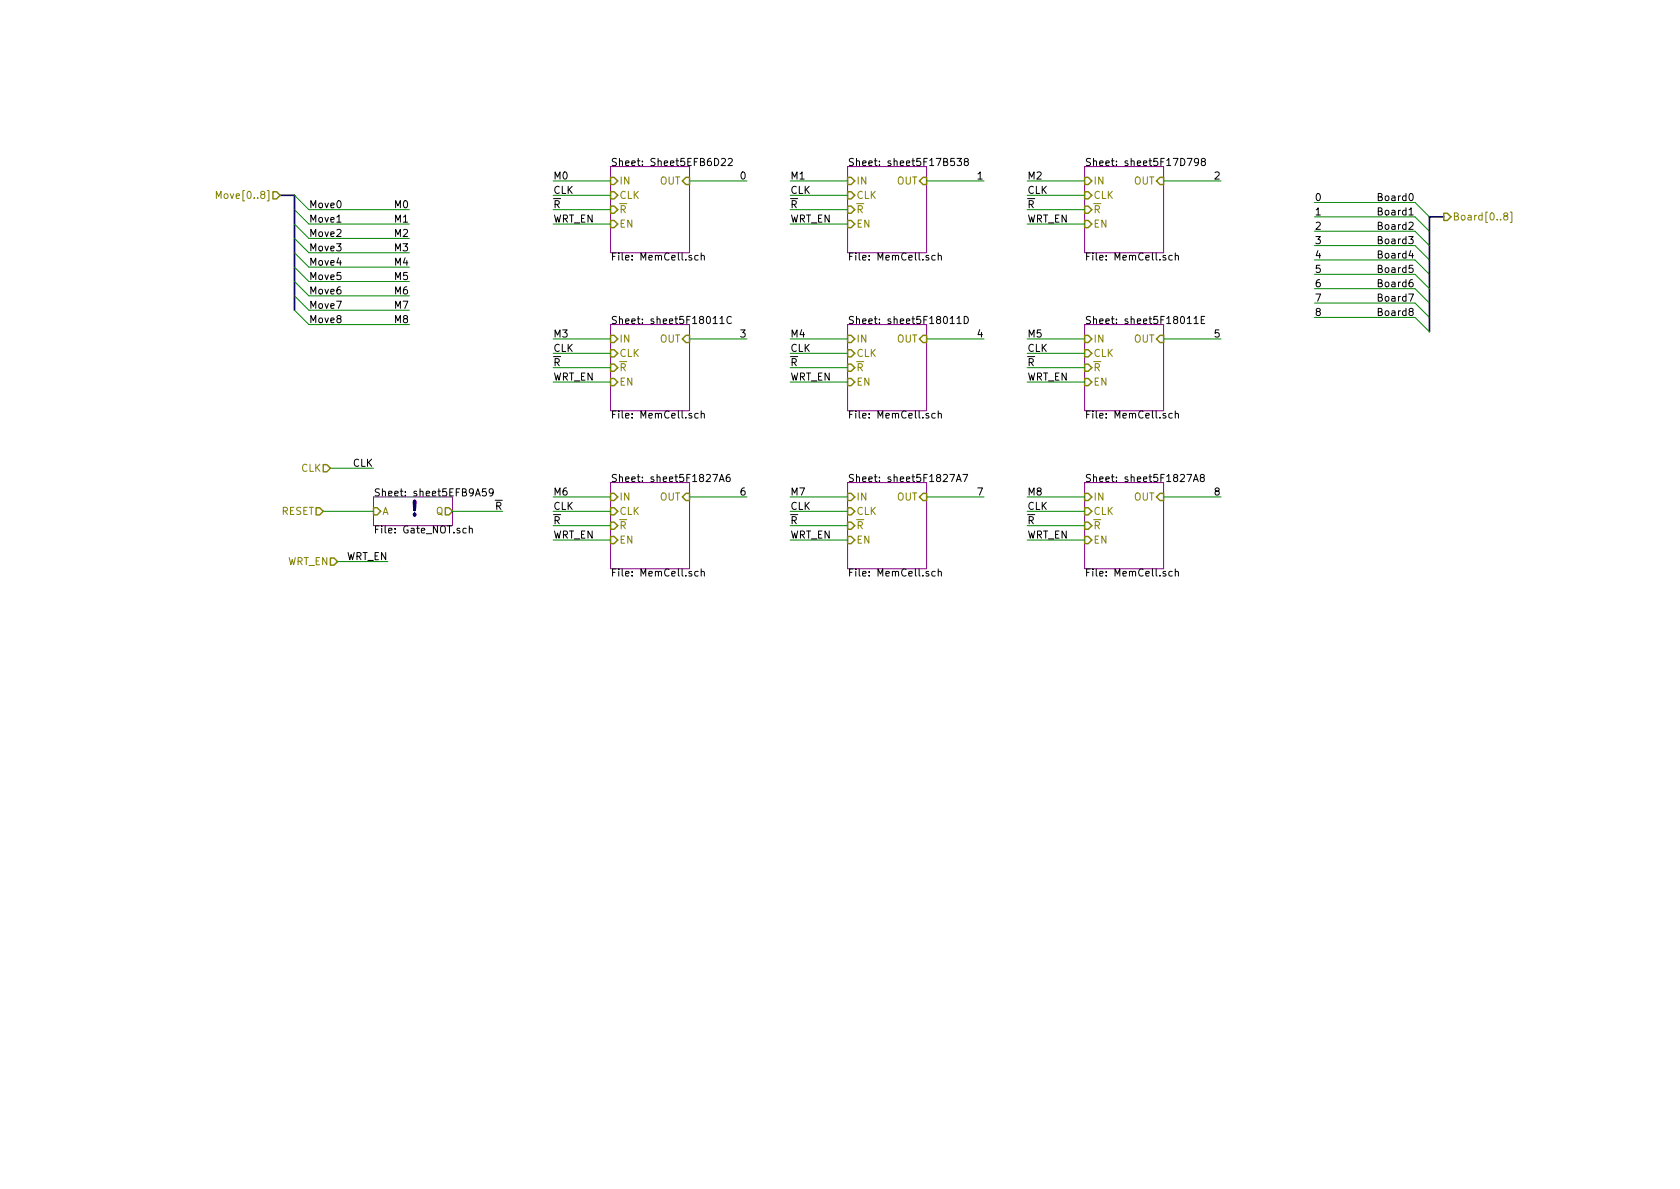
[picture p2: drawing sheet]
<svg xmlns="http://www.w3.org/2000/svg" width="297mm" height="210mm" viewBox="0 0 297 210" stroke-linecap="round" stroke-linejoin="round" font-family="sans-serif">
<path d="M107.9 29.5h14v15.2h-14zM149.9 29.5h13.9v15.2h-13.9zM191.8 29.5h13.9v15.2h-13.9zM107.9 57.4h14v15.2h-14zM149.9 57.4h13.9v15.2h-13.9zM191.8 57.4h13.9v15.2h-13.9zM66 87.9h14v5.1h-14zM107.9 85.3h14v15.3h-14zM149.9 85.3h13.9v15.3h-13.9zM191.8 85.3h13.9v15.3h-13.9z" fill="none" stroke="#840084" stroke-width=".18"/>
<g fill="none" stroke="#000" stroke-width=".18">
<path d="M59.6 39.3h.7M127.6 28.1l.4-.1 .3 .4-.1 .2-.7 .7h.8M128.8 28.1l.4-.1 .3 .4-.8 .9h.8M168.7 28h-.6v.6l.1-.1 .5 .1v.6l-.1 .1-.5-.1M169.2 28h.8l-.4 .5 .4 .1v.6l-.3 .1-.5-.1M170.7 28.6l-.2-.2v-.3l.5-.1 .2 .3-.1 .1-.5 .2-.1 .2v.4l.2 .1 .4-.1 .1-.1v-.3l-.2-.2M209.9 28h.9l-.6 1.3M211.9 28.6l-.2 .2-.4-.1-.1-.1v-.3l.2-.3h.3l.2 .3a.88 .88 0 0 1-.2 .9l-.4 .1M212.6 28.6l-.2-.2v-.3l.5-.1 .2 .3v.1l-.6 .2-.1 .2v.4l.2 .1 .4-.1 .1-.1v-.3l-.2-.2M123.4 45.2h-.3l-.3 .2 .2 .5h.4M124 45.3l.2-.1h.3v.8M124 44.7v1.3"/>
<path d="M126.1 57.2h.7M127.3 56.3l.4-.3v1.2M127.3 57.2h.7M129.3 56.1a.51 .51 0 0 0-.6 0 .51 .51 0 0 0-.2 .6 .46 .46 0 0 0 .3 .5 .46 .46 0 0 0 .5-.1M165.4 45.2h-.4l-.3 .2 .2 .5h.5M165.9 45.3l.2-.1h.3v.8M165.9 44.7v1.3M168 57.2h.7M169.2 56.3l.4-.3v1.2M169.2 57.2h.8M170.5 56a.64 .64 0 0 1 .7 .6 .64 .64 0 0 1-.7 .6zM207.3 45.2h-.4l-.2 .2 .1 .5h.5"/>
<path d="M207.8 45.3l.2-.1h.3l.1 .8M207.8 44.7v1.3M209.9 57.2h.7M211.1 56.3l.4-.3v1.2M211.1 57.2h.8M212.4 56.6h.4M213 56h-.6v1.2h.6M123.4 73.1h-.3l-.3 .2 .2 .6h.4M124 73.2l.2-.1h.3v.8M124 72.7v1.2M165.4 73.1h-.4l-.3 .2 .2 .6h.5M165.9 73.2l.2-.1h.3v.8"/>
<path d="M165.9 72.7v1.2M207.3 73.1h-.4l-.2 .2 .1 .6h.5M207.8 73.2l.2-.1h.3l.1 .8M207.8 72.7v1.2M82.4 93.5l-.3-.1-.3 .2 .1 .6h.5M83 93.5l.2-.1 .3 .1v.8M83 93v1.3M85.9 86.4h-.6v.6l.5-.1 .2 .3v.3l-.2 .2-.5-.1M87.2 87l-.2 .2h-.3l-.2-.2v-.4l.2-.2h.3l.2 .3a.97 .97 0 0 1-.2 .9l-.4 .1M126 83.9h.9l-.6 1.3M127.2 85.2l.4-1.3 .4 1.3M127.3 84.8h.6"/>
<path d="M129 83.9l-.4 .1a.87 .87 0 0 0 0 1.2l.5-.2v-.5l-.5-.1-.2 .2M167.9 83.9h.9l-.6 1.3M169.1 85.2l.4-1.3 .5 1.3M169.2 84.8h.6M170.3 83.9h.8l-.6 1.3M209.9 83.9h.8l-.5 1.3M211 85.2l.4-1.3 .5 1.3M211.1 84.8h.6M212.4 84.4l-.1-.1v-.3l.1-.1 .4 .1 .1 .3-.6 .2-.1 .2v.2l.2 .3 .4-.1 .1-.2v-.3l-.2-.2M123.4 101.1l-.3-.1-.3 .3 .2 .5h.4M124 101.2l.2-.2 .3 .1v.8M124 100.6v1.3"/>
<path d="M165.4 101.1l-.4-.1-.3 .3 .2 .5h.5M165.9 101.2l.2-.2 .3 .1v.8M165.9 100.6v1.3M207.3 101.1l-.4-.1-.2 .3 .1 .5h.5M207.8 101.2l.2-.2 .3 .1 .1 .8M207.8 100.6v1.3"/>
</g>
<g fill="none" stroke="#848400" stroke-width=".25">
<path d="M48.3 33.9h.6l.6 .6-.6 .7h-.6zM107.9 31.4h.7l.6 .6-.6 .6h-.7zM107.9 33.9h.7l.6 .6-.6 .7h-.7zM107.9 36.4h.7l.6 .7-.6 .6h-.7zM107.9 39h.7l.6 .6-.6 .7h-.7zM121.3 31.4h.6v1.2h-.6l-.7-.6zM149.9 31.4h.6l.6 .6-.6 .6h-.6zM149.9 33.9h.6l.6 .6-.6 .7h-.6zM149.9 36.4h.6l.6 .7-.6 .6h-.6zM149.9 39h.6l.6 .6-.6 .7h-.6zM163.2 31.4h.6v1.2h-.6l-.6-.6zM191.8 31.4h.6l.6 .6-.6 .6h-.6z"/>
<path d="M191.8 33.9h.6l.6 .6-.6 .7h-.6zM191.8 36.4h.6l.6 .7-.6 .6h-.6zM191.8 39h.6l.6 .6-.6 .7h-.6zM205.1 31.4h.6v1.2h-.6l-.6-.6zM255.3 37.7h.6l.6 .6-.6 .7h-.6zM107.9 59.3h.7l.6 .6-.6 .7h-.7zM121.3 59.3h.6v1.3h-.6l-.7-.7zM149.9 59.3h.6l.6 .6-.6 .7h-.6zM163.2 59.3h.6v1.3h-.6l-.6-.7zM191.8 59.3h.6l.6 .6-.6 .7h-.6zM205.1 59.3h.6v1.3h-.6l-.6-.7zM107.9 61.8h.7l.6 .7-.6 .6h-.7z"/>
<path d="M107.9 64.4h.7l.6 .6-.6 .7h-.7zM107.9 66.9h.7l.6 .7-.6 .6h-.7zM149.9 61.8h.6l.6 .7-.6 .6h-.6zM149.9 64.4h.6l.6 .6-.6 .7h-.6zM149.9 66.9h.6l.6 .7-.6 .6h-.6zM191.8 61.8h.6l.6 .7-.6 .6h-.6zM191.8 64.4h.6l.6 .6-.6 .7h-.6zM191.8 66.9h.6l.6 .7-.6 .6h-.6zM55.9 89.8h.6l.6 .6-.6 .7h-.6zM57.1 82.2h.7l.6 .6-.6 .6h-.7zM58.4 98.7h.7l.6 .6-.6 .6h-.7zM66 89.8h.7l.6 .6-.6 .7h-.7z"/>
<path d="M78.7 89.8h.7l.6 .6-.6 .7h-.7zM107.9 87.2h.7l.6 .7-.6 .6h-.7zM107.9 89.8h.7l.6 .6-.6 .7h-.7zM107.9 92.3h.7l.6 .7-.6 .6h-.7zM107.9 94.9h.7l.6 .6-.6 .6h-.7zM121.3 87.2h.6v1.3h-.6l-.7-.6zM149.9 87.2h.6l.6 .7-.6 .6h-.6zM149.9 89.8h.6l.6 .6-.6 .7h-.6zM149.9 92.3h.6l.6 .7-.6 .6h-.6zM149.9 94.9h.6l.6 .6-.6 .6h-.6zM163.2 87.2h.6v1.3h-.6l-.6-.6zM191.8 87.2h.6l.6 .7-.6 .6h-.6z"/>
<path d="M191.8 89.8h.6l.6 .6-.6 .7h-.6zM191.8 92.3h.6l.6 .7-.6 .6h-.6zM191.8 94.9h.6l.6 .6-.6 .6h-.6zM205.1 87.2h.6v1.3h-.6l-.6-.6z"/>
</g>
<path d="M49.5 34.5h2.6v20.4M255.3 38.3h-2.6v20.4" fill="none" stroke="#000084" stroke-width=".3"/>
<g fill="none" stroke="#008400" stroke-width=".18">
<path d="M52.1 34.5l2.5 2.6h17.8M52.1 37.1l2.5 2.5h17.8M52.1 39.6l2.5 2.6h17.8M97.8 37.1h10.1M97.8 39.6h10.1M97.8 34.5h10.1M97.8 32h10.1M121.9 32h10.2M139.7 37.1h10.2M139.7 39.6h10.2M139.7 34.5h10.2M139.7 32h10.2"/>
<path d="M163.8 32h10.2M181.6 37.1h10.2M181.6 39.6h10.2M181.6 34.5h10.2M181.6 32h10.2M205.7 32h10.2M232.4 38.3h17.8l2.5 2.6M232.4 35.8h17.8l2.5 2.5M52.1 42.2l2.5 2.5h17.8M52.1 44.7l2.5 2.5h17.8M52.1 47.2l2.5 2.6h17.8M52.1 49.8l2.5 2.5h17.8"/>
<path d="M52.1 52.3l2.5 2.6h17.8M52.1 54.9l2.5 2.5h17.8M97.8 59.9h10.1M121.9 59.9h10.2M139.7 59.9h10.2M163.8 59.9h10.2M181.6 59.9h10.2M205.7 59.9h10.2M232.4 56.1h17.8l2.5 2.6M232.4 53.6h17.8l2.5 2.5M232.4 51h17.8l2.5 2.6M232.4 48.5h17.8l2.5 2.5"/>
<path d="M232.4 46h17.8l2.5 2.5M232.4 43.4h17.8l2.5 2.6M232.4 40.9h17.8l2.5 2.5M97.8 65h10.1M97.8 67.6h10.1M97.8 62.5h10.1M139.7 65h10.2M139.7 67.6h10.2M139.7 62.5h10.2M181.6 65h10.2M181.6 67.6h10.2M181.6 62.5h10.2"/>
<path d="M57.1 90.4h8.9M58.4 82.8h7.6M59.7 99.3h8.9M80 90.4h8.9M97.8 90.4h10.1M97.8 87.9h10.1M97.8 95.5h10.1M97.8 93h10.1M121.9 87.9h10.2M139.7 90.4h10.2M139.7 87.9h10.2M139.7 95.5h10.2"/>
<path d="M139.7 93h10.2M163.8 87.9h10.2M181.6 90.4h10.2M181.6 87.9h10.2M181.6 95.5h10.2M181.6 93h10.2M205.7 87.9h10.2"/>
</g>
<path d="M38.3 35.1v-1.3l.4 .9 .4-.9v1.3M266.1 38.2l-.2-.3 .2-.3h.2l.3 .3-.1 .2-.5 .1-.1 .2v.3l.2 .2h.4l.1-.2v-.3l-.3-.2M267 37.5h.3v1.8h-.3" fill="none" stroke="#848400" stroke-width=".18"/>
<text font-size="3.5" fill="#0000c2" x="72.4" y="91.3">!</text>
<g font-size="1.8">
<text x="107.9" y="29.4">Sheet: Sheet5EFB6D22</text>
<text x="149.9" y="29.4">Sheet: sheet5F17B538</text>
<text x="191.8" y="29.4">Sheet: sheet5F17D798</text>
<text x="97.8" y="34.3">CLK</text>
<text x="97.8" y="31.7">M0</text>
<text x="131.1" y="31.7">0</text>
<text x="139.7" y="31.7">M1</text>
<text x="139.7" y="34.3">CLK</text>
<text x="173" y="31.7">1</text>
<text x="181.6" y="31.7">M2</text>
<text x="181.6" y="34.3">CLK</text>
<text x="214.9" y="31.7">2</text>
<text x="232.4" y="35.6">0</text>
<text x="244.1" y="35.6">Board0</text>
<text x="54.6" y="36.8">Move0</text>
<text x="54.6" y="39.4">Move1</text>
<text x="54.6" y="41.9">Move2</text>
<text x="69.9" y="36.8">M0</text>
<text x="69.9" y="39.4">M1</text>
<text x="69.9" y="41.9">M2</text>
<text x="97.8" y="36.8">R</text>
<text x="97.8" y="39.4">WRT_EN</text>
<text x="139.7" y="36.8">R</text>
<text x="139.7" y="39.4">WRT_EN</text>
<text x="181.6" y="36.8">R</text>
<text x="181.6" y="39.4">WRT_EN</text>
<text x="232.4" y="40.6">2</text>
<text x="232.4" y="38.1">1</text>
<text x="244.1" y="38.1">Board1</text>
<text x="244.1" y="40.6">Board2</text>
<text x="54.6" y="44.4">Move3</text>
<text x="54.6" y="47">Move4</text>
<text x="69.9" y="47">M4</text>
<text x="69.9" y="44.4">M3</text>
<text x="107.9" y="46.1">File: MemCell.sch</text>
<text x="149.9" y="46.1">File: MemCell.sch</text>
<text x="191.8" y="46.1">File: MemCell.sch</text>
<text x="232.4" y="45.7">4</text>
<text x="232.4" y="43.2">3</text>
<text x="244.1" y="43.2">Board3</text>
<text x="244.1" y="45.7">Board4</text>
<text x="54.6" y="49.5">Move5</text>
<text x="54.6" y="52.1">Move6</text>
<text x="69.9" y="49.5">M5</text>
<text x="69.9" y="52.1">M6</text>
<text x="232.4" y="50.8">6</text>
<text x="232.4" y="48.3">5</text>
<text x="232.4" y="53.3">7</text>
<text x="244.1" y="48.3">Board5</text>
<text x="244.1" y="50.8">Board6</text>
<text x="244.1" y="53.3">Board7</text>
<text x="54.6" y="54.6">Move7</text>
<text x="54.6" y="57.1">Move8</text>
<text x="69.9" y="54.6">M7</text>
<text x="69.9" y="57.1">M8</text>
<text x="97.8" y="59.7">M3</text>
<text x="107.9" y="57.3">Sheet: sheet5F18011C</text>
<text x="131.1" y="59.7">3</text>
<text x="139.7" y="59.7">M4</text>
<text x="149.9" y="57.3">Sheet: sheet5F18011D</text>
<text x="173" y="59.7">4</text>
<text x="181.6" y="59.7">M5</text>
<text x="191.8" y="57.3">Sheet: sheet5F18011E</text>
<text x="214.9" y="59.7">5</text>
<text x="232.4" y="55.9">8</text>
<text x="244.1" y="55.9">Board8</text>
<text x="97.8" y="62.2">CLK</text>
<text x="97.8" y="64.8">R</text>
<text x="139.7" y="64.8">R</text>
<text x="139.7" y="62.2">CLK</text>
<text x="181.6" y="62.2">CLK</text>
<text x="181.6" y="64.8">R</text>
<text x="97.8" y="67.3">WRT_EN</text>
<text x="139.7" y="67.3">WRT_EN</text>
<text x="181.6" y="67.3">WRT_EN</text>
<text x="107.9" y="74">File: MemCell.sch</text>
<text x="149.9" y="74">File: MemCell.sch</text>
<text x="191.8" y="74">File: MemCell.sch</text>
<text x="62.4" y="82.5">CLK</text>
<text x="66" y="87.8">Sheet: sheet5EFB9A59</text>
<text x="97.8" y="87.6">M6</text>
<text x="107.9" y="85.2">Sheet: sheet5F1827A6</text>
<text x="131.1" y="87.6">6</text>
<text x="139.7" y="87.6">M7</text>
<text x="149.9" y="85.2">Sheet: sheet5F1827A7</text>
<text x="173" y="87.6">7</text>
<text x="181.6" y="87.6">M8</text>
<text x="191.8" y="85.2">Sheet: sheet5F1827A8</text>
<text x="214.9" y="87.6">8</text>
<text x="66" y="94.3">File: Gate_NOT.sch</text>
<text x="87.6" y="90.2">R</text>
<text x="97.8" y="90.2">CLK</text>
<text x="97.8" y="92.7">R</text>
<text x="97.8" y="95.2">WRT_EN</text>
<text x="139.7" y="90.2">CLK</text>
<text x="139.7" y="92.7">R</text>
<text x="139.7" y="95.2">WRT_EN</text>
<text x="181.6" y="92.7">R</text>
<text x="181.6" y="95.2">WRT_EN</text>
<text x="181.6" y="90.2">CLK</text>
<text x="61.1" y="99.1">WRT_EN</text>
<text x="107.9" y="101.9">File: MemCell.sch</text>
<text x="149.9" y="101.9">File: MemCell.sch</text>
<text x="191.8" y="101.9">File: MemCell.sch</text>
</g>
<g font-size="1.8" fill="#848400">
<text x="39.3" y="35.2">Move[0..8]</text>
<text x="109.5" y="32.6">IN</text>
<text x="109.5" y="35.2">CLK</text>
<text x="116.7" y="32.6">OUT</text>
<text x="151.4" y="32.6">IN</text>
<text x="151.4" y="35.2">CLK</text>
<text x="158.6" y="32.6">OUT</text>
<text x="193.3" y="32.6">IN</text>
<text x="193.3" y="35.2">CLK</text>
<text x="200.5" y="32.6">OUT</text>
<text x="109.5" y="37.7">R</text>
<text x="109.5" y="40.3">EN</text>
<text x="151.4" y="37.7">R</text>
<text x="151.4" y="40.3">EN</text>
<text x="193.3" y="37.7">R</text>
<text x="193.3" y="40.3">EN</text>
<text x="256.8" y="39">Board[0..8]</text>
<text x="109.5" y="60.6">IN</text>
<text x="109.5" y="63.1">CLK</text>
<text x="109.5" y="65.7">R</text>
<text x="116.7" y="60.6">OUT</text>
<text x="151.4" y="60.6">IN</text>
<text x="151.4" y="63.1">CLK</text>
<text x="151.4" y="65.7">R</text>
<text x="158.6" y="60.6">OUT</text>
<text x="193.3" y="60.6">IN</text>
<text x="193.3" y="63.1">CLK</text>
<text x="193.3" y="65.7">R</text>
<text x="200.5" y="60.6">OUT</text>
<text x="109.5" y="68.2">EN</text>
<text x="151.4" y="68.2">EN</text>
<text x="193.3" y="68.2">EN</text>
<text x="53.3" y="83.4">CLK</text>
<text x="109.5" y="88.5">IN</text>
<text x="116.7" y="88.5">OUT</text>
<text x="151.4" y="88.5">IN</text>
<text x="158.6" y="88.5">OUT</text>
<text x="193.3" y="88.5">IN</text>
<text x="200.5" y="88.5">OUT</text>
<text x="49.7" y="91.1">RESET</text>
<text x="67.6" y="91.1">A</text>
<text x="77.1" y="91.1">Q</text>
<text x="109.5" y="91.1">CLK</text>
<text x="109.5" y="93.6">R</text>
<text x="151.4" y="91.1">CLK</text>
<text x="151.4" y="93.6">R</text>
<text x="193.3" y="91.1">CLK</text>
<text x="193.3" y="93.6">R</text>
<text x="50.7" y="99.9">WRT_EN</text>
<text x="109.5" y="96.1">EN</text>
<text x="151.4" y="96.1">EN</text>
<text x="193.3" y="96.1">EN</text>
</g>
</svg>
